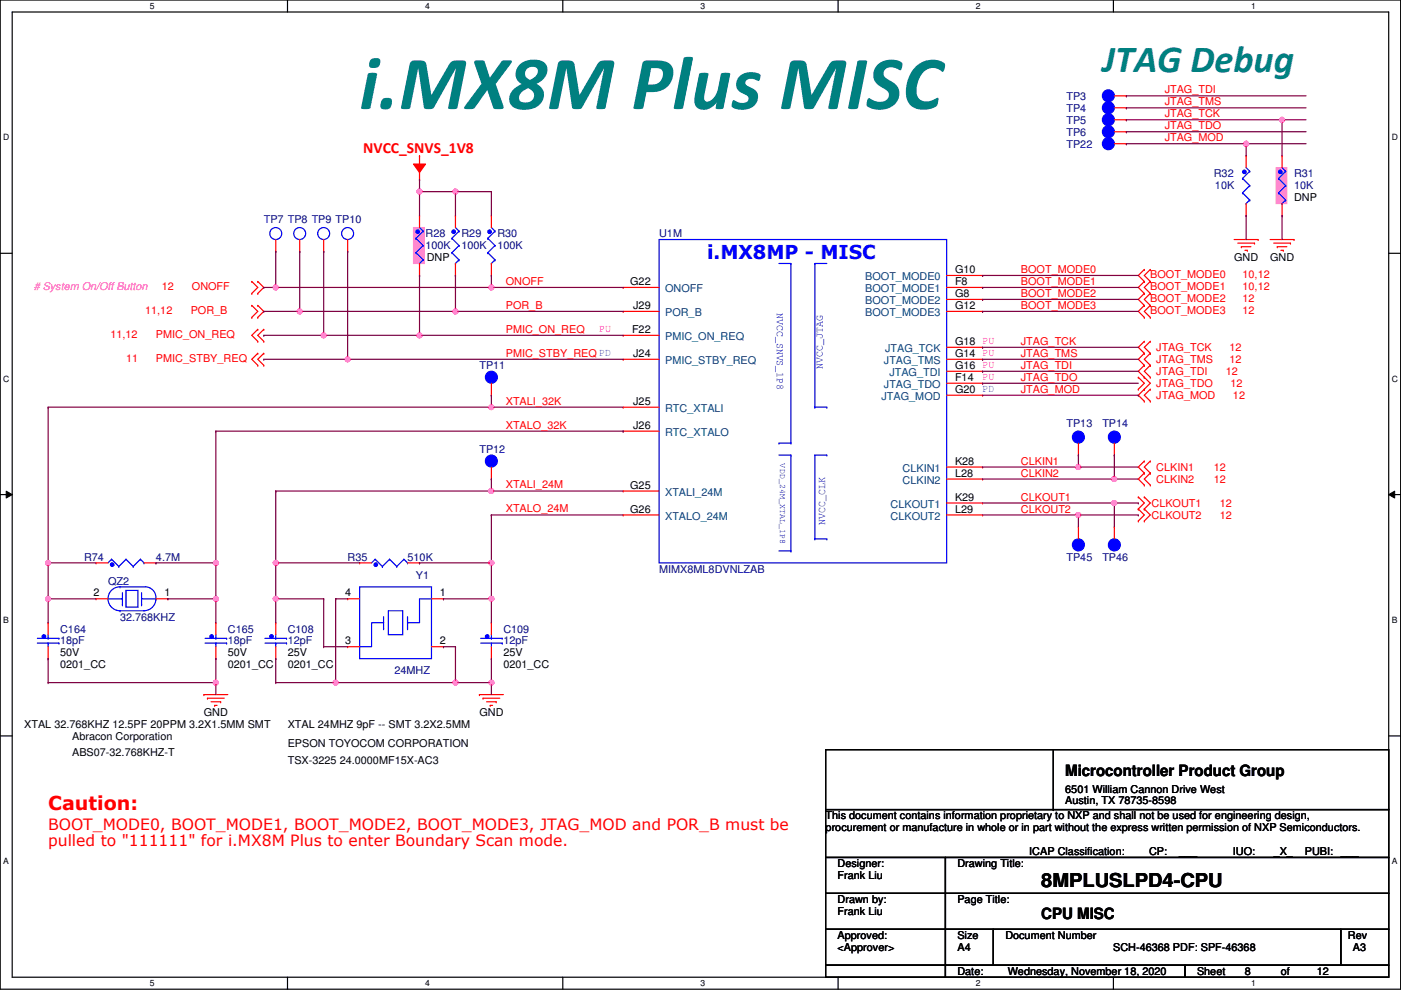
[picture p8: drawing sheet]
<svg xmlns="http://www.w3.org/2000/svg" width="297mm" height="210mm" viewBox="0 0 297 210" stroke-linecap="round" stroke-linejoin="round" font-family="sans-serif">
<path d="M0 0h297v209.8h-297zM2.6 2.5h291.8v204.8h-291.8z" fill="none" stroke="#000" stroke-width=".25"/>
<g fill="#fff">
<path d="M31.8 .3h1v2h-1z"/>
<path d="M31.8 207.5h1v2.1h-1z"/>
</g>
<path d="M61 0v2.5M61 207.3v2.5" fill="none" stroke="#000" stroke-width=".25"/>
<g fill="#fff">
<path d="M90.1 .3h1v2h-1z"/>
<path d="M90.1 207.5h1v2.1h-1z"/>
</g>
<path d="M119.3 0v2.5M119.3 207.3v2.5" fill="none" stroke="#000" stroke-width=".25"/>
<g fill="#fff">
<path d="M148.5 .3h1v2h-1z"/>
<path d="M148.5 207.5h1v2.1h-1z"/>
</g>
<path d="M177.7 0v2.5M177.7 207.3v2.5" fill="none" stroke="#000" stroke-width=".25"/>
<g fill="#fff">
<path d="M206.9 .3h1v2h-1z"/>
<path d="M206.9 207.5h1v2.1h-1z"/>
</g>
<path d="M236.1 0v2.5M236.1 207.3v2.5" fill="none" stroke="#000" stroke-width=".25"/>
<g fill="#fff">
<path d="M265.2 .3h1.1v2h-1.1z"/>
<path d="M265.2 207.5h1.1v2.1h-1.1z"/>
<path d="M.7 28.1h1.3v2.1h-1.3z"/>
<path d="M295.1 28.1h1.3v2.1h-1.3z"/>
<path d="M.7 79.3h1.3v2h-1.3z"/>
<path d="M295.1 79.3h1.3v2h-1.3z"/>
</g>
<path d="M0 53.7h2.6M294.4 53.7h2.6" fill="none" stroke="#000" stroke-width=".25"/>
<g fill="#fff">
<path d="M.7 130.5h1.2v2h-1.2z"/>
<path d="M295.1 130.5h1.2v2h-1.2z"/>
</g>
<path d="M0 104.9h2.6M294.4 104.9h2.6" fill="none" stroke="#000" stroke-width=".25"/>
<path d="M1.3 104.2l1.3 .7-1.3 .7zM294.4 104.9l1.3-.7v1.4z" fill="#000"/>
<path d="M1.3 104.2l1.3 .7-1.3 .7zM294.4 104.9l1.3-.7v1.4z" fill="none" stroke="#000" stroke-width=".21"/>
<g fill="#fff">
<path d="M.7 181.7h1.2v2h-1.2z"/>
<path d="M295.1 181.7h1.2v2h-1.2z"/>
</g>
<path d="M0 156.1h2.6M294.4 156.1h2.6" fill="none" stroke="#000" stroke-width=".25"/>
<path d="M87.7 48.3h2.3v7.6h-2.3z" fill-rule="evenodd" fill="#ff80ff"/>
<path d="M87.7 48.3h2.3v7.6h-2.3z" fill="none" stroke="#ff80ff" stroke-width=".25"/>
<path d="M270.6 35.6h2.2v7.6h-2.2z" fill-rule="evenodd" fill="#ff80ff"/>
<path d="M270.6 35.6h2.2v7.6h-2.2z" fill="none" stroke="#ff80ff" stroke-width=".25"/>
<path d="M78.6 12.7a1.55 1.55 0 0 1 2 0 1.37 1.37 0 0 1-.4 1.5 1.37 1.37 0 0 1-1.5 .2 1.07 1.07 0 0 1-.1-1.7zM78 15.6l1.2-.2a.54 .54 0 0 1 .8 .4l-1.4 7a1.89 1.89 0 0 1-2 .1zM81.1 21l.5-.2a1.01 1.01 0 0 1 1.5 .7 1.4 1.4 0 0 1-.7 1.6 1.4 1.4 0 0 1-1.7-.3v-.9zM87.2 13l.4-.2h1.5a1.12 1.12 0 0 1 1.4 1.2l1 6.1 3.8-6.6a1.47 1.47 0 0 1 1.4-.7h1.5a.61 .61 0 0 1 .6 .9l-1.8 9.1a1.82 1.82 0 0 1-2 .1l1.7-8.4-4.7 8.3a1.85 1.85 0 0 1-2.1 0l-1.2-8.3-1.7 8.3a1.81 1.81 0 0 1-2 .1l1.8-9.2zM100.6 12.9l1.3-.1a.67 .67 0 0 1 .9 .4l1.1 3.3 2.5-3.5 .9-.2 1.2 .1-.3 .7-3.1 4.2 1.6 4.5a.52 .52 0 0 1 0 .6 .52 .52 0 0 1-.6 .2l-.7 .1a.66 .66 0 0 1-.8-.4l-1.3-3.7-2.8 3.9-.9 .2-1.2-.2 .3-.7 3.4-4.5-1.5-4.2zM110.2 13.7a4.4 4.4 0 0 1 5.5-.2 3 3 0 0 1-1.9 4.3 2.76 2.76 0 0 1 1.5 2.8 2.76 2.76 0 0 1-2.1 2.4 4.6 4.6 0 0 1-4.9-.8 3.1 3.1 0 0 1 2-4.2l.3-.2a2.53 2.53 0 0 1-.4-4.1zM111.7 14.6a1.41 1.41 0 0 0 .6 2.4l.3-.2a1.71 1.71 0 0 0 1.2-2.4 1.73 1.73 0 0 0-2.1 .2zM110.6 19.5a1.22 1.22 0 0 0-.5 1.7 1.22 1.22 0 0 0 1.6 .5 1.54 1.54 0 0 0 1.5-1.3 1.54 1.54 0 0 0-1.2-1.7zM118.6 13l.4-.2h1.5a1.12 1.12 0 0 1 1.4 1.2l1 6.1 3.8-6.6a1.47 1.47 0 0 1 1.4-.7h1.5a.61 .61 0 0 1 .6 .9l-1.8 9.1a1.82 1.82 0 0 1-2 .1l1.7-8.4-4.7 8.3a1.85 1.85 0 0 1-2.1 0l-1.2-8.3-1.7 8.3a1.81 1.81 0 0 1-2 .1l1.9-9.2zM136.5 13l.6-.2h2.2a2.94 2.94 0 0 1 3.5 2.2 4.2 4.2 0 0 1-4.7 4.5h-1l-.7 3.3a2.05 2.05 0 0 1-2.1 .1l1.9-9.3zM138.1 14.4l-.7 3.5h.9a2.11 2.11 0 0 0 1.9-3.1l-.6-.3zM145 12.3l1.2-.2a.53 .53 0 0 1 .7 .3l-2.1 10.4a1.88 1.88 0 0 1-2 .1zM148.3 15.6l1.2-.2a.54 .54 0 0 1 .7 .3l-.9 4.7a.83 .83 0 0 0 .2 1 .83 .83 0 0 0 1.1 0 4 4 0 0 0 1.6-2.6l.6-3.1a1.94 1.94 0 0 1 2 0l-1.4 7.1a1.4 1.4 0 0 1-1.7 .1l.2-1.2a2.95 2.95 0 0 1-4.2 1 3.2 3.2 0 0 1-.4-2.6zM156.7 16.3a3.7 3.7 0 0 1 4.5-.4v.3a.87 .87 0 0 1-.5 1 1.99 1.99 0 0 0-2.6 .1 .88 .88 0 0 0 .8 1.2 2.36 2.36 0 0 1 1.8 2.3 2.36 2.36 0 0 1-1.9 2.3 3.4 3.4 0 0 1-3.7-.6l.1-.7a.5 .5 0 0 1 .3-.6 .5 .5 0 0 1 .6 .3l.6 .2a1.41 1.41 0 0 0 2-.8 2.17 2.17 0 0 0-1.5-1.2 2.1 2.1 0 0 1-.5-3.4zM167.8 13l.4-.2h1.5a1.12 1.12 0 0 1 1.4 1.2l1 6.1 3.8-6.6a1.47 1.47 0 0 1 1.4-.7h1.5a.61 .61 0 0 1 .6 .9l-1.8 9.1a1.82 1.82 0 0 1-2 .1l1.7-8.4-4.7 8.3a1.85 1.85 0 0 1-2.1 0l-1.2-8.3-1.7 8.3a1.81 1.81 0 0 1-2 .1l1.8-9.2zM181.8 13l1.3-.2a.57 .57 0 0 1 .8 .3l-2 9.7a2.04 2.04 0 0 1-2.1 .1zM186 13.8a4.2 4.2 0 0 1 5.3-.4v.8a.51 .51 0 0 1-.3 .6 .51 .51 0 0 1-.6-.1 1.99 1.99 0 0 0-3 .6 1.58 1.58 0 0 0 1.2 1.7 3.1 3.1 0 0 1 2.1 3.2 3.1 3.1 0 0 1-2.5 2.8 4.4 4.4 0 0 1-4.5-.6l.1-.9a.55 .55 0 0 1 .3-.6 .55 .55 0 0 1 .7 .2 2.51 2.51 0 0 0 3.5-.4 1.48 1.48 0 0 0-1.1-2 2.96 2.96 0 0 1-1.2-4.9zM194.2 14a4.6 4.6 0 0 1 6.1-.4l.1 .2a1.81 1.81 0 0 1-.5 1.4 2.99 2.99 0 0 0-5 1.5 4.5 4.5 0 0 0 0 4.2 3.5 3.5 0 0 0 3.9-.2l.1 .1a1.85 1.85 0 0 1-1.8 2.3 3.8 3.8 0 0 1-4.9-2.3 7.7 7.7 0 0 1 2-6.8z" fill="#008080"/>
<g fill="none" stroke="#f00" stroke-width=".25">
<path d="M88.9 38.1h.1M88.9 36.3v1.8M269.3 50.8h5.1M270 51.6h3.6M270.8 52.3h.1M270.8 52.3h2M271.6 53.1h.5M272.1 53.1h.1M273.6 51.6h.1M274.4 50.8h.1M101.6 147.3h.1M101.6 147.3h5.1"/>
<path d="M102.4 148.1h.1M102.4 148.1h3.6M103.2 148.9h2M103.9 149.6h.1M103.9 149.6h.5M105.2 148.9h.1"/>
</g>
<path d="M87.7 34.8h2.5l-1.3 1.8z" fill-rule="evenodd" fill="#f00"/>
<g fill="none" stroke="#f00" stroke-width=".25">
<path d="M87.7 34.8h2.5l-1.3 1.8zM88.9 33h.1M88.9 33v2.8M53.4 59.7h.1M53.4 59.7l1.3 1.3-1.3 1.2M54.7 59.7h.1M54.7 59.7l1.2 1.3-1.2 1.2M242.6 57.2h.1M242.6 59.7h.1M242.6 57.2l-1.3 1.2 1.3 1.3M242.6 59.7l-1.3 1.3 1.3 1.2M243.9 59.7h.1"/>
<path d="M243.9 57.2h.1M243.9 57.2l-1.3 1.2 1.3 1.3M243.9 59.7l-1.3 1.3 1.3 1.2M261.7 50.8h5M262.4 51.6h3.6M263.2 52.3h.1M263.2 52.3h2M264 53.1h.5M264.5 53.1h.1M266 51.6h.1M266.7 50.8h.1M53.4 62.2h.1"/>
<path d="M53.4 67.3h.1M53.4 64.8h.1M53.4 64.8l1.3 1.2-1.3 1.3M54.7 62.2h.1M54.7 64.8h.1M54.7 67.3h.1M54.7 69.9h.1M54.7 72.4h.1M54.7 74.9h.1M54.7 77.5h.1M54.7 64.8l1.2 1.2-1.2 1.3M54.7 69.9l-1.3 1.2 1.3 1.3"/>
<path d="M54.7 74.9l-1.3 1.3 1.3 1.3M55.9 69.9h.1M55.9 72.4h.1M55.9 74.9h.1M55.9 77.5h.1M55.9 69.9l-1.2 1.2 1.2 1.3M55.9 74.9l-1.2 1.3 1.2 1.3M242.6 62.2h.1M242.6 64.8h.1M242.6 67.3h.1M242.6 72.4h.1M242.6 74.9h.1"/>
<path d="M242.6 77.5h.1M242.6 62.2l-1.3 1.3 1.3 1.3M242.6 64.8l-1.3 1.2 1.3 1.3M242.6 72.4l-1.3 1.3 1.3 1.2M242.6 74.9l-1.3 1.3 1.3 1.3M242.6 77.5l-1.3 1.2 2.6 2.6-2.6 2.5 1.3 1.3M243.9 62.2h.1M243.9 64.8h.1M243.9 67.3h.1M243.9 74.9h.1M243.9 72.4h.1M243.9 77.5h.1"/>
<path d="M243.9 62.2l-1.3 1.3 1.3 1.3M243.9 64.8l-1.3 1.2 1.3 1.3M243.9 72.4l-1.3 1.3 1.3 1.2M243.9 74.9l-1.3 1.3 1.3 1.3M243.9 77.5l-1.3 1.2 1.3 1.3M241.3 80h.1M241.3 82.6h.1M241.3 80l1.3 1.3-1.3 1.3M242.6 97.8h.1M242.6 80h.1M242.6 82.6h.1M242.6 85.1h.1"/>
<path d="M242.6 97.8l-1.3 1.3 1.3 1.2M243.9 97.8h.1M243.9 80h.1M243.9 85.1h.1M243.9 82.6h.1M243.9 97.8l-1.3 1.3 1.3 1.2M243.9 82.6l-1.3 1.2 1.3 1.3M241.3 108h.1M241.3 105.4h.1M241.3 110.5h.1M241.3 105.4l1.3 1.3-1.3 1.3M241.3 108l1.3 1.2-1.3 1.3"/>
<path d="M242.6 100.3h.1M242.6 102.9h.1M242.6 108h.1M242.6 105.4h.1M242.6 110.5h.1M242.6 100.3l-1.3 1.3 1.3 1.3M242.6 105.4l1.3 1.3-1.3 1.3M242.6 108l1.3 1.2-1.3 1.3M243.9 100.3h.1M243.9 102.9h.1M243.9 100.3l-1.3 1.3 1.3 1.3M20.4 127h.1"/>
<path d="M20.4 127h2.5M33.1 127h2.5M35.6 127h.1M43.2 147.3h.1M43.2 147.3h5.1M44 148.1h.1M44 148.1h3.5M44.7 148.9h2.1M45.5 149.6h.1M45.5 149.6h.5M46.8 148.9h.1"/>
</g>
<g fill="none" stroke="#000" stroke-width=".25">
<path d="M175.1 159h119.3v12.7h-119.3zM223.3 159v12.7M175.1 171.7h119.3v10.2h-119.3zM223.3 171.7h.1M175.1 181.9h25.4v7.6h-25.4zM175.1 189.5h25.4v7.6h-25.4zM175.1 197.1h25.4v7.6h-25.4zM200.5 181.9h93.9v7.6h-93.9zM200.5 189.5h93.9v7.6h-93.9zM200.5 197.1h10.1v7.6h-10.1zM210.6 197.1h73.7v7.6h-73.7zM284.3 197.1h10.1v7.6h-10.1z"/>
<path d="M175.1 204.7h25.4v2.6h-25.4zM200.5 204.7h50.8v2.6h-50.8zM251.3 204.7h43.1v2.6h-43.1z"/>
</g>
<g fill="none" stroke="#00f" stroke-width=".25">
<path d="M95.8 50.6h.1M95.8 53.6h.1M95.8 50.6l1.5 1.5M95.8 53.6l1.5 1.5M96.6 55.9h.1M96.6 48.3l.7 .7M97.3 49h.1M97.3 52.1h.1M97.3 55.1h.1M97.3 49l-1.5 1.6M97.3 52.1l-1.5 1.5M97.3 55.1l-.7 .8"/>
<path d="M22.9 127a2.53 2.53 0 0 0 2.5 2.5M22.9 127h3.1M25.4 124.5a2.53 2.53 0 0 0-2.5 2.5M25.4 124.5h.1M25.4 129.5h.1M25.4 124.5h5.4a2.27 2.27 0 0 1 2.2 2.5M26 128.3h.1M26 127h.1M26 125.7v2.6M26.7 125.2h2.6v3.6h-2.6zM30 128.3h.1M30 125.7v2.6"/>
<path d="M30 127h3.1M33.1 127a2.54 2.54 0 0 1-2.6 2.5h-5.1M33.1 127h.1"/>
</g>
<circle cx="96.2" cy="49.2" r=".38" fill="#00f"/>
<circle cx="96.2" cy="49.2" r=".38" fill="none" stroke="#00f" stroke-width=".25"/>
<path d="M96.6 45.7h.1M96.6 58.4h.1M96.6 45.7v2.6M96.6 55.9v2.5" fill="none" stroke="#f00" stroke-width=".25"/>
<circle cx="235" cy="22.9" r="1.27" fill="#00f"/>
<circle cx="235" cy="22.9" r="1.27" fill="none" stroke="#00f" stroke-width=".25"/>
<path d="M236.3 22.9h2.5M238.8 22.9h.1" fill="none" stroke="#f00" stroke-width=".25"/>
<circle cx="235" cy="25.4" r="1.27" fill="#00f"/>
<g fill="none" stroke="#00f" stroke-width=".25">
<path d="M103.4 50.6h.1M103.4 53.6h.1M103.4 50.6l1.5 1.5M103.4 53.6l1.5 1.5M104.2 55.9h.1M104.2 48.3l.7 .7M104.9 49h.1M104.9 52.1h.1M104.9 55.1h.1M104.9 49l-1.5 1.6M104.9 52.1l-1.5 1.5M104.9 55.1l-.7 .8"/>
<circle cx="235" cy="25.4" r="1.27"/>
</g>
<path d="M236.3 25.4h2.5M238.8 25.4h.1" fill="none" stroke="#f00" stroke-width=".25"/>
<circle cx="103.8" cy="49.2" r=".38" fill="#00f"/>
<circle cx="103.8" cy="49.2" r=".38" fill="none" stroke="#00f" stroke-width=".25"/>
<path d="M104.2 45.7h.1M104.2 58.4h.1M104.2 45.7v2.6M104.2 55.9v2.5" fill="none" stroke="#f00" stroke-width=".25"/>
<circle cx="235" cy="27.9" r="1.27" fill="#00f"/>
<g fill="none" stroke="#00f" stroke-width=".25">
<path d="M7.9 136.4h4.6M7.9 135.4h4.6M10.2 136.4h.1M10.2 136.4v.8M12.5 136.4h.1M12.5 135.4h.1"/>
<circle cx="235" cy="27.9" r="1.27"/>
</g>
<path d="M236.3 27.9h2.5M238.8 27.9h.1" fill="none" stroke="#f00" stroke-width=".25"/>
<circle cx="9.3" cy="135" r=".38" fill="#00f"/>
<g fill="none" stroke="#00f" stroke-width=".25">
<path d="M10.2 135.4h.1M10.2 134.6v.8"/>
<circle cx="9.3" cy="135" r=".38"/>
</g>
<path d="M10.2 132.1h.1M10.2 139.7h.1M10.2 132.1v2.5M10.2 137.2v2.5" fill="none" stroke="#f00" stroke-width=".25"/>
<circle cx="235" cy="30.5" r="1.27" fill="#00f"/>
<circle cx="235" cy="30.5" r="1.27" fill="none" stroke="#00f" stroke-width=".25"/>
<path d="M236.3 30.5h2.5M238.8 30.5h.1" fill="none" stroke="#f00" stroke-width=".25"/>
<circle cx="228.6" cy="115.6" r="1.27" fill="#00f"/>
<g fill="none" stroke="#00f" stroke-width=".25">
<path d="M43.5 136.4h4.6M43.5 135.4h4.6M45.8 136.4h.1M45.8 136.4v.8M48.1 136.4h.1M48.1 135.4h.1"/>
<circle cx="228.6" cy="115.6" r="1.27"/>
</g>
<path d="M228.6 111.8h.1M228.6 111.8v2.5" fill="none" stroke="#f00" stroke-width=".25"/>
<circle cx="44.9" cy="135" r=".38" fill="#00f"/>
<g fill="none" stroke="#00f" stroke-width=".25">
<path d="M45.8 135.4h.1M45.8 134.6v.8"/>
<circle cx="44.9" cy="135" r=".38"/>
</g>
<path d="M45.8 132.1h.1M45.8 139.7h.1M45.8 132.1v2.5M45.8 137.2v2.5" fill="none" stroke="#f00" stroke-width=".25"/>
<circle cx="236.3" cy="115.6" r="1.27" fill="#00f"/>
<circle cx="236.3" cy="115.6" r="1.27" fill="none" stroke="#00f" stroke-width=".25"/>
<path d="M236.3 111.8h.1M236.3 111.8v2.5" fill="none" stroke="#f00" stroke-width=".25"/>
<circle cx="104.2" cy="80" r="1.27" fill="#00f"/>
<circle cx="104.2" cy="80" r="1.27" fill="none" stroke="#00f" stroke-width=".25"/>
<path d="M104.2 83.8h.1M104.2 81.3v2.5" fill="none" stroke="#f00" stroke-width=".25"/>
<circle cx="228.6" cy="92.7" r="1.27" fill="#00f"/>
<g fill="none" stroke="#00f" stroke-width=".25">
<path d="M271.1 37.9h.1M271.1 37.9l1.5 1.5M271.8 35.6l.8 .7M272.6 36.3h.1M272.6 39.4h.1M272.6 36.3l-1.5 1.6M272.6 39.4l-1.5 1.5M271.1 40.9h.1M271.1 40.9l1.5 1.5M271.8 43.2h.1M272.6 42.4h.1M272.6 42.4l-.8 .8"/>
<circle cx="228.6" cy="92.7" r="1.27"/>
</g>
<path d="M228.6 96.5h.1M228.6 94v2.5" fill="none" stroke="#f00" stroke-width=".25"/>
<circle cx="271.4" cy="36.5" r=".38" fill="#00f"/>
<circle cx="271.4" cy="36.5" r=".38" fill="none" stroke="#00f" stroke-width=".25"/>
<path d="M271.8 33h.1M271.8 33v2.6M271.8 45.7h.1M271.8 43.2v2.5" fill="none" stroke="#f00" stroke-width=".25"/>
<circle cx="236.3" cy="92.7" r="1.27" fill="#00f"/>
<g fill="none" stroke="#00f" stroke-width=".25">
<path d="M79.5 118.6h.1M79.5 118.6l-.7 .8M79.5 118.6l1.6 1.5M82.6 118.6h.1M82.6 118.6l-1.5 1.5M82.6 118.6l1.5 1.5M85.6 118.6h.1M85.6 118.6l-1.5 1.5M85.6 118.6l.8 .8M86.4 119.4h.1M81.1 120.1h.1M84.1 120.1h.1"/>
<circle cx="58.5" cy="49.5" r="1.27"/>
<circle cx="236.3" cy="92.7" r="1.27"/>
</g>
<path d="M58.5 53.3h.1M58.5 50.8v2.5M236.3 96.5h.1M236.3 94v2.5" fill="none" stroke="#f00" stroke-width=".25"/>
<circle cx="79.7" cy="119.8" r=".38" fill="#00f"/>
<g fill="none" stroke="#00f" stroke-width=".25">
<path d="M23.7 118.6h.1M23.7 118.6l-.8 .8M23.7 118.6l1.5 1.5M26.7 118.6h.1M26.7 118.6l-1.5 1.5M26.7 118.6l1.5 1.5M29.8 118.6h.1M29.8 118.6l-1.6 1.5M29.8 118.6l.7 .8M30.5 119.4h.1M25.2 120.1h.1M28.2 120.1h.1"/>
<circle cx="79.7" cy="119.8" r=".38"/>
</g>
<path d="M76.2 119.4h.1M76.2 119.4h2.6M86.4 119.4h2.5M88.9 119.4h.1" fill="none" stroke="#f00" stroke-width=".25"/>
<circle cx="23.8" cy="119.8" r=".38" fill="#00f"/>
<g fill="none" stroke="#00f" stroke-width=".25">
<path d="M56.2 136.4h4.6M56.2 135.4h4.6M58.5 136.4h.1M58.5 136.4v.8M60.8 136.4h.1M60.8 135.4h.1"/>
<circle cx="63.5" cy="49.5" r="1.27"/>
<circle cx="23.8" cy="119.8" r=".38"/>
</g>
<path d="M63.5 53.3h.1M63.5 50.8v2.5M20.4 119.4h.1M20.4 119.4h2.5M30.5 119.4h2.6M33.1 119.4h.1" fill="none" stroke="#f00" stroke-width=".25"/>
<circle cx="57.6" cy="135" r=".38" fill="#00f"/>
<g fill="none" stroke="#00f" stroke-width=".25">
<path d="M58.5 135.4h.1M58.5 134.6v.8M76.2 124.5h15.3v15.2h-15.3zM81.3 133.4h.1M81.3 132.1h-2.5v5.1h-2.6M81.3 130.8v2.6M82.3 129.5h3.1v5.1h-3.1zM86.4 133.4h.1M86.4 130.8v2.6M91.5 127h-2.6v5.1h-2.5M101.9 136.4h4.6M101.9 135.4h4.6"/>
<path d="M104.2 136.4h.1M104.2 136.4v.8M106.5 136.4h.1M106.5 135.4h.1"/>
<circle cx="68.6" cy="49.5" r="1.27"/>
<circle cx="73.7" cy="49.5" r="1.27"/>
<circle cx="57.6" cy="135" r=".38"/>
</g>
<g fill="none" stroke="#f00" stroke-width=".25">
<path d="M68.6 53.3h.1M68.6 50.8v2.5M73.7 53.3h.1M73.7 50.8v2.5M58.5 132.1h.1M58.5 139.7h.1M58.5 132.1v2.5M58.5 137.2v2.5M73.7 127h.1M73.7 137.2h.1M73.7 127h2.5M73.7 137.2h2.5"/>
<path d="M91.5 127h2.5M91.5 137.2h2.5M94 127h.1M94 137.2h.1"/>
</g>
<circle cx="103.3" cy="135" r=".38" fill="#00f"/>
<g fill="none" stroke="#00f" stroke-width=".25">
<path d="M104.2 135.4h.1M104.2 134.6v.8"/>
<circle cx="103.3" cy="135" r=".38"/>
</g>
<path d="M104.2 132.1h.1M104.2 139.7h.1M104.2 132.1v2.5M104.2 137.2v2.5" fill="none" stroke="#f00" stroke-width=".25"/>
<circle cx="104.2" cy="97.8" r="1.27" fill="#00f"/>
<g fill="none" stroke="#00f" stroke-width=".25">
<path d="M88.2 50.6h.1M88.2 53.6h.1M88.2 50.6l1.5 1.5M88.2 53.6l1.5 1.5M88.9 55.9h.1M88.9 48.3l.8 .7M89.7 49h.1M89.7 52.1h.1M89.7 55.1h.1M89.7 49l-1.5 1.6M89.7 52.1l-1.5 1.5M89.7 55.1l-.8 .8"/>
<circle cx="104.2" cy="97.8" r="1.27"/>
</g>
<path d="M104.2 99.1v2.5M104.2 101.6h.1" fill="none" stroke="#f00" stroke-width=".25"/>
<circle cx="88.6" cy="49.2" r=".38" fill="#00f"/>
<g fill="none" stroke="#00f" stroke-width=".25">
<path d="M263.4 37.9h.1M263.4 37.9l1.6 1.5M264.2 35.6l.8 .7M265 36.3h.1M265 39.4h.1M265 36.3l-1.6 1.6M265 39.4l-1.6 1.5M263.4 40.9h.1M263.4 40.9l1.6 1.5M264.2 43.2h.1M265 42.4h.1M265 42.4l-.8 .8"/>
<circle cx="88.6" cy="49.2" r=".38"/>
</g>
<path d="M88.9 45.7h.1M88.9 58.4h.1M88.9 45.7v2.6M88.9 55.9v2.5" fill="none" stroke="#f00" stroke-width=".25"/>
<circle cx="263.8" cy="36.5" r=".38" fill="#00f"/>
<g fill="none" stroke="#00f" stroke-width=".25">
<path d="M139.7 50.8h61v68.6h-61zM165.1 55.9h2.6M167.7 55.9h.1M167.7 55.9v38.1M172.8 55.9h.1M172.8 55.9v30.5M172.8 55.9h2.5M165.1 94h.1M165.1 96.5h2.6M165.1 94h2.6M167.7 94h.1M167.7 96.5h.1"/>
<path d="M167.7 96.5v20.3M172.8 86.4h.1M172.8 86.4h2.5M175.3 96.5h.1M175.3 86.4h.1M175.3 96.5h-2.5v17.8M165.1 116.8h2.6M167.7 116.8h.1M172.8 114.3h.1M172.8 114.3h2.5M175.3 114.3h.1"/>
<circle cx="263.8" cy="36.5" r=".38"/>
</g>
<g fill="none" stroke="#f00" stroke-width=".25">
<path d="M264.2 33h.1M264.2 33v2.6M200.7 58.4h7.6M208.3 58.4h.1M264.2 45.7h.1M264.2 43.2v2.5M132.1 61h.1M132.1 71.1h.1M132.1 76.2h.1M132.1 66h.1M132.1 61h7.6M132.1 66h7.6"/>
<path d="M132.1 76.2h7.6M132.1 71.1h7.6M200.7 61h7.6M200.7 63.5h7.6M200.7 66h7.6M200.7 76.2h7.6M200.7 73.7h7.6M200.7 78.7h7.6M208.3 61h.1M208.3 63.5h.1M208.3 66h.1M208.3 76.2h.1"/>
<path d="M208.3 73.7h.1M208.3 78.7h.1M132.1 91.4h.1M132.1 86.4h.1M132.1 91.4h7.6M132.1 86.4h7.6M200.7 99.1h7.6M200.7 81.3h7.6M200.7 83.8h7.6M208.3 99.1h.1M208.3 81.3h.1M208.3 83.8h.1"/>
<path d="M132.1 104.1h.1M132.1 109.2h.1M132.1 109.2h7.6M132.1 104.1h7.6M200.7 101.6h7.6M200.7 109.2h7.6M200.7 106.7h7.6M208.3 101.6h.1M208.3 109.2h.1M208.3 106.7h.1"/>
</g>
<circle cx="235" cy="20.3" r="1.27" fill="#00f"/>
<circle cx="235" cy="20.3" r="1.27" fill="none" stroke="#00f" stroke-width=".25"/>
<path d="M236.3 20.3h2.5M238.8 20.3h.1" fill="none" stroke="#f00" stroke-width=".25"/>
<path d="M58.5 104.1h.1M58.5 104.1v15.3" fill="none" stroke="#800040" stroke-width=".25"/>
<circle cx="58.5" cy="119.4" r=".51" fill="#f0f"/>
<circle cx="58.5" cy="119.4" r=".51" fill="none" stroke="#f0f" stroke-width=".25"/>
<path d="M104.2 109.2h.1M104.2 109.2v10.2" fill="none" stroke="#800040" stroke-width=".25"/>
<circle cx="104.2" cy="119.4" r=".51" fill="#f0f"/>
<circle cx="104.2" cy="119.4" r=".51" fill="none" stroke="#f0f" stroke-width=".25"/>
<path d="M58.5 104.1h.1M58.5 104.1h45.7M104.2 109.2h.1M104.2 109.2h27.9" fill="none" stroke="#800040" stroke-width=".25"/>
<circle cx="104.2" cy="104.1" r=".51" fill="#f0f"/>
<circle cx="104.2" cy="104.1" r=".51" fill="none" stroke="#f0f" stroke-width=".25"/>
<path d="M68.6 137.2h.1M68.6 137.2h5.1M94 127h.1M94 127h10.2" fill="none" stroke="#800040" stroke-width=".25"/>
<circle cx="104.2" cy="127" r=".51" fill="#f0f"/>
<circle cx="104.2" cy="127" r=".51" fill="none" stroke="#f0f" stroke-width=".25"/>
<path d="M71.2 127h.1M71.2 127v17.8M71.2 127h2.5M94 137.2h.1M94 137.2h2.6M71.2 144.8h.1M71.2 144.8h25.4" fill="none" stroke="#800040" stroke-width=".25"/>
<circle cx="96.6" cy="144.8" r=".51" fill="#f0f"/>
<circle cx="96.6" cy="144.8" r=".51" fill="none" stroke="#f0f" stroke-width=".25"/>
<circle cx="71.2" cy="144.8" r=".51" fill="#f0f"/>
<circle cx="71.2" cy="144.8" r=".51" fill="none" stroke="#f0f" stroke-width=".25"/>
<path d="M58.5 127h.1M58.5 127h10.1M68.6 127h.1M68.6 127v10.2M104.2 139.7h.1M104.2 139.7v5.1" fill="none" stroke="#800040" stroke-width=".25"/>
<circle cx="104.2" cy="144.8" r=".51" fill="#f0f"/>
<circle cx="104.2" cy="144.8" r=".51" fill="none" stroke="#f0f" stroke-width=".25"/>
<path d="M58.5 119.4h.1M58.5 119.4v12.7M104.2 119.4h.1M104.2 119.4v12.7M58.5 127h.1M104.2 127h.1M58.5 144.8h.1M58.5 144.8h12.7" fill="none" stroke="#800040" stroke-width=".25"/>
<circle cx="58.5" cy="127" r=".51" fill="#f0f"/>
<circle cx="58.5" cy="127" r=".51" fill="none" stroke="#f0f" stroke-width=".25"/>
<g fill="none" stroke="#800040" stroke-width=".25">
<path d="M10.2 86.4h94M104.2 86.4h.1M58.5 119.4h.1M58.5 119.4h17.7M88.9 119.4h.1M88.9 119.4h15.3M58.5 139.7h.1M58.5 139.7v5.1M96.6 137.2h.1M96.6 137.2v7.6M96.6 144.8h.1M96.6 144.8h7.6"/>
<path d="M104.2 144.8h.1M104.2 144.8v2.5"/>
</g>
<circle cx="104.2" cy="86.4" r=".51" fill="#f0f"/>
<circle cx="104.2" cy="86.4" r=".51" fill="none" stroke="#f0f" stroke-width=".25"/>
<path d="M238.8 20.3h.1M238.8 22.9h.1M238.8 25.4h.1M238.8 20.3h38.1M238.8 22.9h38.1M238.8 25.4h33M271.8 25.4h.1M271.8 25.4v7.6M45.8 91.4h86.3M132.1 91.4h.1" fill="none" stroke="#800040" stroke-width=".25"/>
<circle cx="271.8" cy="25.4" r=".51" fill="#f0f"/>
<circle cx="271.8" cy="25.4" r=".51" fill="none" stroke="#f0f" stroke-width=".25"/>
<path d="M238.8 27.9h.1M238.8 27.9h38.1M271.8 45.7h.1M271.8 45.7v5.1M208.3 99.1h20.3M228.6 99.1h.1" fill="none" stroke="#800040" stroke-width=".25"/>
<circle cx="228.6" cy="99.1" r=".51" fill="#f0f"/>
<circle cx="228.6" cy="99.1" r=".51" fill="none" stroke="#f0f" stroke-width=".25"/>
<path d="M208.3 101.6h28M236.3 101.6h.1" fill="none" stroke="#800040" stroke-width=".25"/>
<circle cx="236.3" cy="101.6" r=".51" fill="#f0f"/>
<circle cx="236.3" cy="101.6" r=".51" fill="none" stroke="#f0f" stroke-width=".25"/>
<path d="M208.3 106.7h28M208.3 109.2h20.3M228.6 109.2h.1M236.3 106.7h.1" fill="none" stroke="#800040" stroke-width=".25"/>
<circle cx="228.6" cy="109.2" r=".51" fill="#f0f"/>
<circle cx="228.6" cy="109.2" r=".51" fill="none" stroke="#f0f" stroke-width=".25"/>
<path d="M88.9 38.1h.1M88.9 38.1v7.6M88.9 40.6h.1M88.9 40.6h7.7M104.2 83.8h.1M104.2 86.4h.1M104.2 83.8v2.6M104.2 86.4h27.9M104.2 101.6h.1M104.2 104.1h.1M104.2 101.6v2.5M104.2 104.1h27.9" fill="none" stroke="#800040" stroke-width=".25"/>
<circle cx="96.6" cy="40.6" r=".51" fill="#f0f"/>
<circle cx="96.6" cy="40.6" r=".51" fill="none" stroke="#f0f" stroke-width=".25"/>
<circle cx="88.9" cy="40.6" r=".51" fill="#f0f"/>
<circle cx="88.9" cy="40.6" r=".51" fill="none" stroke="#f0f" stroke-width=".25"/>
<path d="M58.5 53.3h.1M58.5 53.3v7.7M63.5 53.3h.1M63.5 53.3v12.7M96.6 40.6h.1M96.6 40.6v5.1M96.6 40.6h7.6M104.2 40.6h.1M104.2 40.6v5.1" fill="none" stroke="#800040" stroke-width=".25"/>
<circle cx="63.5" cy="66" r=".51" fill="#f0f"/>
<circle cx="63.5" cy="66" r=".51" fill="none" stroke="#f0f" stroke-width=".25"/>
<path d="M68.6 53.3h.1M68.6 53.3v17.8M73.7 53.3h.1M73.7 53.3v22.9M88.9 58.4h.1M88.9 58.4v12.7M96.6 58.4h.1M96.6 58.4v7.6M104.2 58.4h.1M104.2 58.4v2.6h-48.3M55.9 61h.1M58.5 61h.1" fill="none" stroke="#800040" stroke-width=".25"/>
<circle cx="104.2" cy="61" r=".51" fill="#f0f"/>
<circle cx="104.2" cy="61" r=".51" fill="none" stroke="#f0f" stroke-width=".25"/>
<circle cx="58.5" cy="61" r=".51" fill="#f0f"/>
<circle cx="58.5" cy="61" r=".51" fill="none" stroke="#f0f" stroke-width=".25"/>
<path d="M55.9 66h.1M55.9 66h40.7M63.5 66h.1M104.2 61h.1M104.2 61h27.9" fill="none" stroke="#800040" stroke-width=".25"/>
<circle cx="96.6" cy="66" r=".51" fill="#f0f"/>
<circle cx="96.6" cy="66" r=".51" fill="none" stroke="#f0f" stroke-width=".25"/>
<path d="M55.9 71.1h.1M55.9 71.1h33M68.6 71.1h.1M96.6 66h.1M96.6 66h35.5" fill="none" stroke="#800040" stroke-width=".25"/>
<circle cx="88.9" cy="71.1" r=".51" fill="#f0f"/>
<circle cx="88.9" cy="71.1" r=".51" fill="none" stroke="#f0f" stroke-width=".25"/>
<circle cx="68.6" cy="71.1" r=".51" fill="#f0f"/>
<circle cx="68.6" cy="71.1" r=".51" fill="none" stroke="#f0f" stroke-width=".25"/>
<path d="M55.9 76.2h.1M55.9 76.2h76.2M73.7 76.2h.1M88.9 71.1h.1M88.9 71.1h43.2" fill="none" stroke="#800040" stroke-width=".25"/>
<circle cx="73.7" cy="76.2" r=".51" fill="#f0f"/>
<circle cx="73.7" cy="76.2" r=".51" fill="none" stroke="#f0f" stroke-width=".25"/>
<g fill="none" stroke="#800040" stroke-width=".25">
<path d="M208.3 58.4h.1M208.3 58.4h33M208.3 61h.1M208.3 63.5h.1M208.3 66h.1M208.3 73.7h.1M208.3 76.2h.1M208.3 78.7h.1M208.3 61h33M208.3 63.5h33M208.3 66h33M208.3 73.7h33"/>
<path d="M208.3 76.2h33M208.3 78.7h33M10.2 86.4h.1M10.2 86.4v33M208.3 81.3h.1M208.3 81.3h33M208.3 83.8h33M241.3 83.8h.1"/>
</g>
<circle cx="10.2" cy="119.4" r=".51" fill="#f0f"/>
<circle cx="10.2" cy="119.4" r=".51" fill="none" stroke="#f0f" stroke-width=".25"/>
<path d="M45.8 91.4h.1M45.8 91.4v28" fill="none" stroke="#800040" stroke-width=".25"/>
<circle cx="45.8" cy="119.4" r=".51" fill="#f0f"/>
<circle cx="45.8" cy="119.4" r=".51" fill="none" stroke="#f0f" stroke-width=".25"/>
<path d="M10.2 119.4h.1M10.2 119.4v12.7M10.2 119.4h10.2M33.1 119.4h.1M33.1 119.4h12.7M45.8 119.4h.1M45.8 119.4v7.6M10.2 127h.1M10.2 127h10.2" fill="none" stroke="#800040" stroke-width=".25"/>
<circle cx="10.2" cy="127" r=".51" fill="#f0f"/>
<circle cx="10.2" cy="127" r=".51" fill="none" stroke="#f0f" stroke-width=".25"/>
<path d="M35.6 127h.1M35.6 127h10.2" fill="none" stroke="#800040" stroke-width=".25"/>
<circle cx="45.8" cy="127" r=".51" fill="#f0f"/>
<circle cx="45.8" cy="127" r=".51" fill="none" stroke="#f0f" stroke-width=".25"/>
<path d="M10.2 139.7h.1M10.2 139.7v5.1M45.8 127h.1M45.8 139.7h.1M45.8 127v5.1M45.8 139.7v5.1h-35.6M10.2 144.8h.1" fill="none" stroke="#800040" stroke-width=".25"/>
<circle cx="45.8" cy="144.8" r=".51" fill="#f0f"/>
<circle cx="45.8" cy="144.8" r=".51" fill="none" stroke="#f0f" stroke-width=".25"/>
<g fill="none" stroke="#800040" stroke-width=".25">
<path d="M228.6 96.5h.1M228.6 99.1h.1M228.6 96.5v2.6M228.6 99.1h12.7M236.3 96.5h.1M236.3 96.5v5.1M228.6 109.2h.1M228.6 109.2v2.6M236.3 101.6h.1M236.3 106.7h.1M236.3 106.7v5.1M236.3 101.6h5"/>
<path d="M45.8 144.8h.1M45.8 144.8v2.5"/>
</g>
<circle cx="236.3" cy="106.7" r=".51" fill="#f0f"/>
<circle cx="236.3" cy="106.7" r=".51" fill="none" stroke="#f0f" stroke-width=".25"/>
<path d="M238.8 30.5h.1M238.8 30.5h25.4M228.6 109.2h12.7M236.3 106.7h5M241.3 106.7h.1M241.3 109.2h.1" fill="none" stroke="#800040" stroke-width=".25"/>
<circle cx="264.2" cy="30.5" r=".51" fill="#f0f"/>
<circle cx="264.2" cy="30.5" r=".51" fill="none" stroke="#f0f" stroke-width=".25"/>
<path d="M264.2 30.5h.1M264.2 30.5v2.5M264.2 30.5h12.7M271.8 25.4h.1M271.8 25.4h5.1M264.2 45.7h.1M264.2 45.7v5.1" fill="none" stroke="#800040" stroke-width=".25"/>
<circle cx="58.5" cy="119.4" r=".51" fill="#f0f"/>
<circle cx="58.5" cy="119.4" r=".51" fill="none" stroke="#f0f" stroke-width=".25"/>
<circle cx="104.2" cy="119.4" r=".51" fill="#f0f"/>
<circle cx="104.2" cy="119.4" r=".51" fill="none" stroke="#f0f" stroke-width=".25"/>
<circle cx="104.2" cy="104.1" r=".51" fill="#f0f"/>
<circle cx="104.2" cy="104.1" r=".51" fill="none" stroke="#f0f" stroke-width=".25"/>
<circle cx="104.2" cy="127" r=".51" fill="#f0f"/>
<circle cx="104.2" cy="127" r=".51" fill="none" stroke="#f0f" stroke-width=".25"/>
<circle cx="96.6" cy="144.8" r=".51" fill="#f0f"/>
<circle cx="96.6" cy="144.8" r=".51" fill="none" stroke="#f0f" stroke-width=".25"/>
<circle cx="71.2" cy="144.8" r=".51" fill="#f0f"/>
<circle cx="71.2" cy="144.8" r=".51" fill="none" stroke="#f0f" stroke-width=".25"/>
<circle cx="104.2" cy="144.8" r=".51" fill="#f0f"/>
<circle cx="104.2" cy="144.8" r=".51" fill="none" stroke="#f0f" stroke-width=".25"/>
<circle cx="58.5" cy="127" r=".51" fill="#f0f"/>
<circle cx="58.5" cy="127" r=".51" fill="none" stroke="#f0f" stroke-width=".25"/>
<circle cx="104.2" cy="86.4" r=".51" fill="#f0f"/>
<circle cx="104.2" cy="86.4" r=".51" fill="none" stroke="#f0f" stroke-width=".25"/>
<circle cx="271.8" cy="25.4" r=".51" fill="#f0f"/>
<circle cx="271.8" cy="25.4" r=".51" fill="none" stroke="#f0f" stroke-width=".25"/>
<circle cx="228.6" cy="99.1" r=".51" fill="#f0f"/>
<circle cx="228.6" cy="99.1" r=".51" fill="none" stroke="#f0f" stroke-width=".25"/>
<circle cx="236.3" cy="101.6" r=".51" fill="#f0f"/>
<circle cx="236.3" cy="101.6" r=".51" fill="none" stroke="#f0f" stroke-width=".25"/>
<circle cx="228.6" cy="109.2" r=".51" fill="#f0f"/>
<circle cx="228.6" cy="109.2" r=".51" fill="none" stroke="#f0f" stroke-width=".25"/>
<circle cx="96.6" cy="40.6" r=".51" fill="#f0f"/>
<circle cx="96.6" cy="40.6" r=".51" fill="none" stroke="#f0f" stroke-width=".25"/>
<circle cx="88.9" cy="40.6" r=".51" fill="#f0f"/>
<circle cx="88.9" cy="40.6" r=".51" fill="none" stroke="#f0f" stroke-width=".25"/>
<circle cx="63.5" cy="66" r=".51" fill="#f0f"/>
<circle cx="63.5" cy="66" r=".51" fill="none" stroke="#f0f" stroke-width=".25"/>
<circle cx="104.2" cy="61" r=".51" fill="#f0f"/>
<circle cx="104.2" cy="61" r=".51" fill="none" stroke="#f0f" stroke-width=".25"/>
<circle cx="58.5" cy="61" r=".51" fill="#f0f"/>
<circle cx="58.5" cy="61" r=".51" fill="none" stroke="#f0f" stroke-width=".25"/>
<circle cx="96.6" cy="66" r=".51" fill="#f0f"/>
<circle cx="96.6" cy="66" r=".51" fill="none" stroke="#f0f" stroke-width=".25"/>
<circle cx="88.9" cy="71.1" r=".51" fill="#f0f"/>
<circle cx="88.9" cy="71.1" r=".51" fill="none" stroke="#f0f" stroke-width=".25"/>
<circle cx="68.6" cy="71.1" r=".51" fill="#f0f"/>
<circle cx="68.6" cy="71.1" r=".51" fill="none" stroke="#f0f" stroke-width=".25"/>
<circle cx="73.7" cy="76.2" r=".51" fill="#f0f"/>
<circle cx="73.7" cy="76.2" r=".51" fill="none" stroke="#f0f" stroke-width=".25"/>
<circle cx="10.2" cy="119.4" r=".51" fill="#f0f"/>
<circle cx="10.2" cy="119.4" r=".51" fill="none" stroke="#f0f" stroke-width=".25"/>
<circle cx="45.8" cy="119.4" r=".51" fill="#f0f"/>
<circle cx="45.8" cy="119.4" r=".51" fill="none" stroke="#f0f" stroke-width=".25"/>
<circle cx="10.2" cy="127" r=".51" fill="#f0f"/>
<circle cx="10.2" cy="127" r=".51" fill="none" stroke="#f0f" stroke-width=".25"/>
<circle cx="45.8" cy="127" r=".51" fill="#f0f"/>
<circle cx="45.8" cy="127" r=".51" fill="none" stroke="#f0f" stroke-width=".25"/>
<circle cx="45.8" cy="144.8" r=".51" fill="#f0f"/>
<circle cx="45.8" cy="144.8" r=".51" fill="none" stroke="#f0f" stroke-width=".25"/>
<circle cx="236.3" cy="106.7" r=".51" fill="#f0f"/>
<circle cx="236.3" cy="106.7" r=".51" fill="none" stroke="#f0f" stroke-width=".25"/>
<circle cx="264.2" cy="30.5" r=".51" fill="#f0f"/>
<circle cx="264.2" cy="30.5" r=".51" fill="none" stroke="#f0f" stroke-width=".25"/>
<text font-size="8.1" fill="#008080" x="233.7" y="15.4">JTAG Debug</text>
<text font-size="4.1" fill="#00f" x="149.9" y="54.9">i.MX8MP - MISC</text>
<text font-size="4.1" fill="#f00" x="10.2" y="171.7">Caution:</text>
<text font-size="4.1" x="220.8" y="188.1">8MPLUSLPD4-CPU</text>
<g font-size="3.3" fill="#f00">
<text x="77" y="32.4">NVCC_SNVS_1V8</text>
<text x="10.2" y="176">BOOT_MODE0, BOOT_MODE1, BOOT_MODE2, BOOT_MODE3, JTAG_MOD and POR_B must be</text>
<text x="10.2" y="179.3">pulled to &quot;111111&quot; for i.MX8M Plus to enter Boundary Scan mode.</text>
</g>
<g font-size="3.3">
<text x="225.9" y="164.5">Microcontroller Product Group</text>
<text x="220.8" y="195">CPU MISC</text>
</g>
<g font-size="2.3" fill="#000080">
<text x="226.1" y="23.7">TP4</text>
<text x="226.1" y="21.1">TP3</text>
<text x="226.1" y="26.2">TP5</text>
<text x="226.1" y="28.7">TP6</text>
<text x="226.1" y="31.3">TP22</text>
<text x="257.3" y="37.6">R32</text>
<text x="257.6" y="40.2">10K</text>
<text x="274.4" y="37.6">R31</text>
<text x="274.4" y="40.2">10K</text>
<text x="55.9" y="47.3">TP7 TP8 TP9 TP10</text>
<text x="90.2" y="50.3">R28</text>
<text x="90.2" y="52.9">100K</text>
<text x="97.8" y="50.3">R29</text>
<text x="97.8" y="52.9">100K</text>
<text x="105.5" y="50.3">R30</text>
<text x="105.5" y="52.9">100K</text>
<text x="139.7" y="50.3">U1M</text>
<text x="101.6" y="78.3">TP11</text>
<text x="226.1" y="90.5">TP13</text>
<text x="233.7" y="90.5">TP14</text>
<text x="101.6" y="96.1">TP12</text>
<text x="17.8" y="118.9">R74</text>
<text x="33.1" y="118.9">4.7M</text>
<text x="73.7" y="118.9">R35</text>
<text x="86.4" y="118.9">510K</text>
<text x="226.1" y="118.9">TP45</text>
<text x="233.7" y="118.9">TP46</text>
<text x="22.9" y="124">QZ2</text>
<text x="88.2" y="122.7">Y1</text>
<text x="139.7" y="121.5">MIMX8ML8DVNLZAB</text>
<text x="25.4" y="131.6">32.768KHZ</text>
<text x="12.7" y="134.2">C164</text>
<text x="12.7" y="136.7">18pF</text>
<text x="48.3" y="134.2">C165</text>
<text x="48.3" y="136.7">18pF</text>
<text x="61" y="134.2">C108</text>
<text x="61" y="136.7">12pF</text>
<text x="106.7" y="134.2">C109</text>
<text x="106.7" y="136.7">12pF</text>
<text x="83.6" y="143">24MHZ</text>
</g>
<g font-size="2.3" fill="#f00">
<text x="246.9" y="19.8">JTAG_TDI</text>
<text x="246.9" y="22.3">JTAG_TMS</text>
<text x="246.9" y="24.9">JTAG_TCK</text>
<text x="246.9" y="27.4">JTAG_TDO</text>
<text x="246.9" y="29.9">JTAG_MOD</text>
<text x="216.5" y="57.9">BOOT_MODE0</text>
<text x="243.9" y="59">BOOT_MODE0</text>
<text x="263.4" y="59">10,12</text>
<text x="34.3" y="61.5">12</text>
<text x="40.7" y="61.5">ONOFF</text>
<text x="107.2" y="60.5">ONOFF</text>
<text x="107.2" y="65.5">POR_B</text>
<text x="216.5" y="60.4">BOOT_MODE1</text>
<text x="216.5" y="63">BOOT_MODE2</text>
<text x="216.5" y="65.5">BOOT_MODE3</text>
<text x="243.9" y="61.5">BOOT_MODE1</text>
<text x="243.9" y="64.1">BOOT_MODE2</text>
<text x="263.4" y="61.5">10,12</text>
<text x="263.4" y="64.1">12</text>
<text x="23.4" y="71.7">11,12</text>
<text x="30.8" y="66.6">11,12</text>
<text x="33.1" y="71.7">PMIC_ON_REQ</text>
<text x="40.4" y="66.6">POR_B</text>
<text x="107.2" y="70.6">PMIC_ON_REQ</text>
<text x="243.9" y="66.6">BOOT_MODE3</text>
<text x="263.4" y="66.6">12</text>
<text x="26.7" y="76.8">11</text>
<text x="33.1" y="76.8">PMIC_STBY_REQ</text>
<text x="107.2" y="75.7">PMIC_STBY_REQ PD</text>
<text x="216.5" y="73.1">JTAG_TCK</text>
<text x="216.5" y="75.7">JTAG_TMS</text>
<text x="245.2" y="74.5">JTAG_TCK</text>
<text x="245.2" y="77">JTAG_TMS</text>
<text x="260.6" y="74.5">12</text>
<text x="260.6" y="77">12</text>
<text x="216.5" y="78.2">JTAG_TDI</text>
<text x="216.5" y="80.7">JTAG_TDO</text>
<text x="216.5" y="83.3">JTAG_MOD</text>
<text x="245.2" y="79.5">JTAG_TDI</text>
<text x="245.2" y="82.1">JTAG_TDO</text>
<text x="259.9" y="79.5">12</text>
<text x="260.9" y="82.1">12</text>
<text x="107.2" y="85.8">XTALI_32K</text>
<text x="245.2" y="84.6">JTAG_MOD</text>
<text x="261.4" y="84.6">12</text>
<text x="107.2" y="90.9">XTALO_32K</text>
<text x="216.5" y="98.6">CLKIN1</text>
<text x="216.5" y="101.1">CLKIN2</text>
<text x="245.2" y="99.9">CLKIN1</text>
<text x="257.3" y="99.9">12</text>
<text x="107.2" y="103.6">XTALI_24M</text>
<text x="216.5" y="106.2">CLKOUT1</text>
<text x="244.1" y="107.5">CLKOUT1</text>
<text x="245.2" y="102.4">CLKIN2</text>
<text x="257.3" y="102.4">12</text>
<text x="258.6" y="107.5">12</text>
<text x="107.2" y="108.7">XTALO_24M</text>
<text x="216.5" y="108.7">CLKOUT2</text>
<text x="244.1" y="110">CLKOUT2</text>
<text x="258.6" y="110">12</text>
</g>
<g font-size="2.3">
<text x="274.4" y="42.7">DNP</text>
<text x="90.5" y="55.4">DNP</text>
<text x="202.5" y="57.9">G10</text>
<text x="261.7" y="55.4">GND</text>
<text x="269.3" y="55.4">GND</text>
<text x="133.6" y="60.5">G22</text>
<text x="134.3" y="65.5">J29</text>
<text x="202.5" y="60.5">F8</text>
<text x="202.5" y="63">G8</text>
<text x="202.5" y="65.5">G12</text>
<text x="134" y="70.6">F22</text>
<text x="134.3" y="75.7">J24</text>
<text x="202.5" y="75.7">G14 PU</text>
<text x="202.5" y="73.2">G18 PU</text>
<text x="202.5" y="78.2">G16 PU</text>
<text x="202.5" y="80.8">F14</text>
<text x="202.5" y="83.3">G20 PD</text>
<text x="134.3" y="85.9">J25</text>
<text x="134.3" y="90.9">J26</text>
<text x="202.5" y="101.1">L28</text>
<text x="202.5" y="98.6">K28</text>
<text x="133.6" y="103.6">G25</text>
<text x="202.5" y="106.2">K29</text>
<text x="133.6" y="108.7">G26</text>
<text x="202.5" y="108.7">L29</text>
<text x="19.8" y="126.5">2</text>
<text x="34.8" y="126.5">1</text>
<text x="73.2" y="126.5">4</text>
<text x="93.3" y="126.5">1</text>
<text x="73.2" y="136.7">3</text>
<text x="93.3" y="136.7">2</text>
<text x="12.7" y="139.2">50V</text>
<text x="12.7" y="141.8">0201_CC</text>
<text x="48.3" y="139.2">50V</text>
<text x="48.3" y="141.8">0201_CC</text>
<text x="61" y="139.2">25V</text>
<text x="61" y="141.8">0201_CC</text>
<text x="106.7" y="139.2">25V</text>
<text x="106.7" y="141.8">0201_CC</text>
<text x="5.1" y="154.5">XTAL 32.768KHZ 12.5PF 20PPM 3.2X1.5MM SMT</text>
<text x="43.2" y="151.9">GND</text>
<text x="61" y="154.5">XTAL 24MHZ 9pF -- SMT 3.2X2.5MM</text>
<text x="101.6" y="151.9">GND</text>
<text x="15.3" y="157">Abracon Corporation</text>
<text x="15.3" y="160.3">ABS07-32.768KHZ-T</text>
<text x="61" y="158.5">EPSON TOYOCOM CORPORATION</text>
<text x="61" y="162.1">TSX-3225 24.0000MF15X-AC3</text>
<text x="175.1" y="173.8">This document contains information proprietary to NXP and shall not be used for engineering design,</text>
<text x="225.9" y="168.2">6501 William Cannon Drive West</text>
<text x="225.9" y="170.6">Austin, TX 78735-8598</text>
<text x="175.1" y="176.3">procurement or manufacture in whole or in part without the express written permission of NXP Semiconductors.</text>
<text x="177.6" y="183.9">Designer:</text>
<text x="203" y="183.9">Drawing Title:</text>
<text x="218.2" y="181.4">ICAP Classification:</text>
<text x="243.6" y="181.4">CP:</text>
<text x="250" y="181.4">___</text>
<text x="261.4" y="181.4">IUO:</text>
<text x="270" y="181.4">_X_</text>
<text x="276.7" y="181.4">PUBI:</text>
<text x="284.3" y="181.4">___</text>
<text x="177.6" y="191.6">Drawn by:</text>
<text x="177.6" y="186.5">Frank Liu</text>
<text x="203" y="191.6">Page Title:</text>
<text x="177.6" y="194.1">Frank Liu</text>
<text x="177.6" y="199.2">Approved:</text>
<text x="177.6" y="201.7">&lt;Approver&gt;</text>
<text x="203" y="199.2">Size</text>
<text x="203" y="201.7">A4</text>
<text x="213.2" y="199.2">Document Number</text>
<text x="236" y="201.7">SCH-46368 PDF: SPF-46368</text>
<text x="285.8" y="199.2">Rev</text>
<text x="286.8" y="201.7">A3</text>
<text x="203" y="206.8">Date:</text>
<text x="213.7" y="206.8">Wednesday, November 18, 2020</text>
<text x="253.8" y="206.8">Sheet</text>
<text x="264" y="206.8">8</text>
<text x="271.6" y="206.8">of</text>
<text x="279.2" y="206.8">12</text>
</g>
<g font-size="2.3" fill="#004080">
<text x="183.4" y="59.5">BOOT_MODE0</text>
<text x="141" y="62">ONOFF</text>
<text x="183.4" y="62">BOOT_MODE1</text>
<text x="183.4" y="64.5">BOOT_MODE2</text>
<text x="141" y="67.1">POR_B</text>
<text x="183.4" y="67.1">BOOT_MODE3</text>
<text x="141" y="72.2">PMIC_ON_REQ</text>
<text x="141" y="77.2">PMIC_STBY_REQ</text>
<text x="187.4" y="77.2">JTAG_TMS</text>
<text x="187.7" y="74.7">JTAG_TCK</text>
<text x="187.4" y="82.3">JTAG_TDO</text>
<text x="188.6" y="79.8">JTAG_TDI</text>
<text x="141" y="87.4">RTC_XTALI</text>
<text x="186.9" y="84.9">JTAG_MOD</text>
<text x="141" y="92.5">RTC_XTALO</text>
<text x="191.4" y="100.1">CLKIN1</text>
<text x="141" y="105.2">XTALI_24M</text>
<text x="188.8" y="107.7">CLKOUT1</text>
<text x="191.4" y="102.6">CLKIN2</text>
<text x="141" y="110.3">XTALO_24M</text>
<text x="188.8" y="110.3">CLKOUT2</text>
</g>
<g font-size="2.3" fill="#f0f">
<text x="7.2" y="61.5"># System On/Off Button</text>
<text x="127" y="70.5">PU</text>
<text x="208.3" y="80.7">PU</text>
</g>
<g font-size="2.3" fill="#00f">
<text x="164.7" y="66.3" transform="rotate(90 164.7 66.3)">NVCC_SNVS_1P8</text>
<text x="174.5" y="78.2" transform="rotate(-90 174.5 78.2)">NVCC_JTAG</text>
<text x="175" y="111.3" transform="rotate(-90 175 111.3)">NVCC_CLK</text>
</g>
<g font-size="1.8">
<text x="31.8" y="1.9">5</text>
<text x="90.1" y="1.9">4</text>
<text x="148.5" y="1.9">3</text>
<text x="206.9" y="1.9">2</text>
<text x="265.2" y="1.9">1</text>
<text x=".7" y="29.8">D</text>
<text x="295.1" y="29.8">D</text>
<text x=".7" y="81">C</text>
<text x="295.1" y="81">C</text>
<text x=".7" y="132.1">B</text>
<text x="295.1" y="132.1">B</text>
<text x=".7" y="183.3">A</text>
<text x="295.1" y="183.3">A</text>
<text x="31.8" y="209.2">5</text>
<text x="90.1" y="209.2">4</text>
<text x="148.5" y="209.2">3</text>
<text x="206.9" y="209.2">2</text>
<text x="265.2" y="209.2">1</text>
</g>
<text font-size="1.8" fill="#00f" x="165.4" y="98.3" transform="rotate(90 165.4 98.3)">VDD_24M_XTAL_1P8</text>
</svg>
